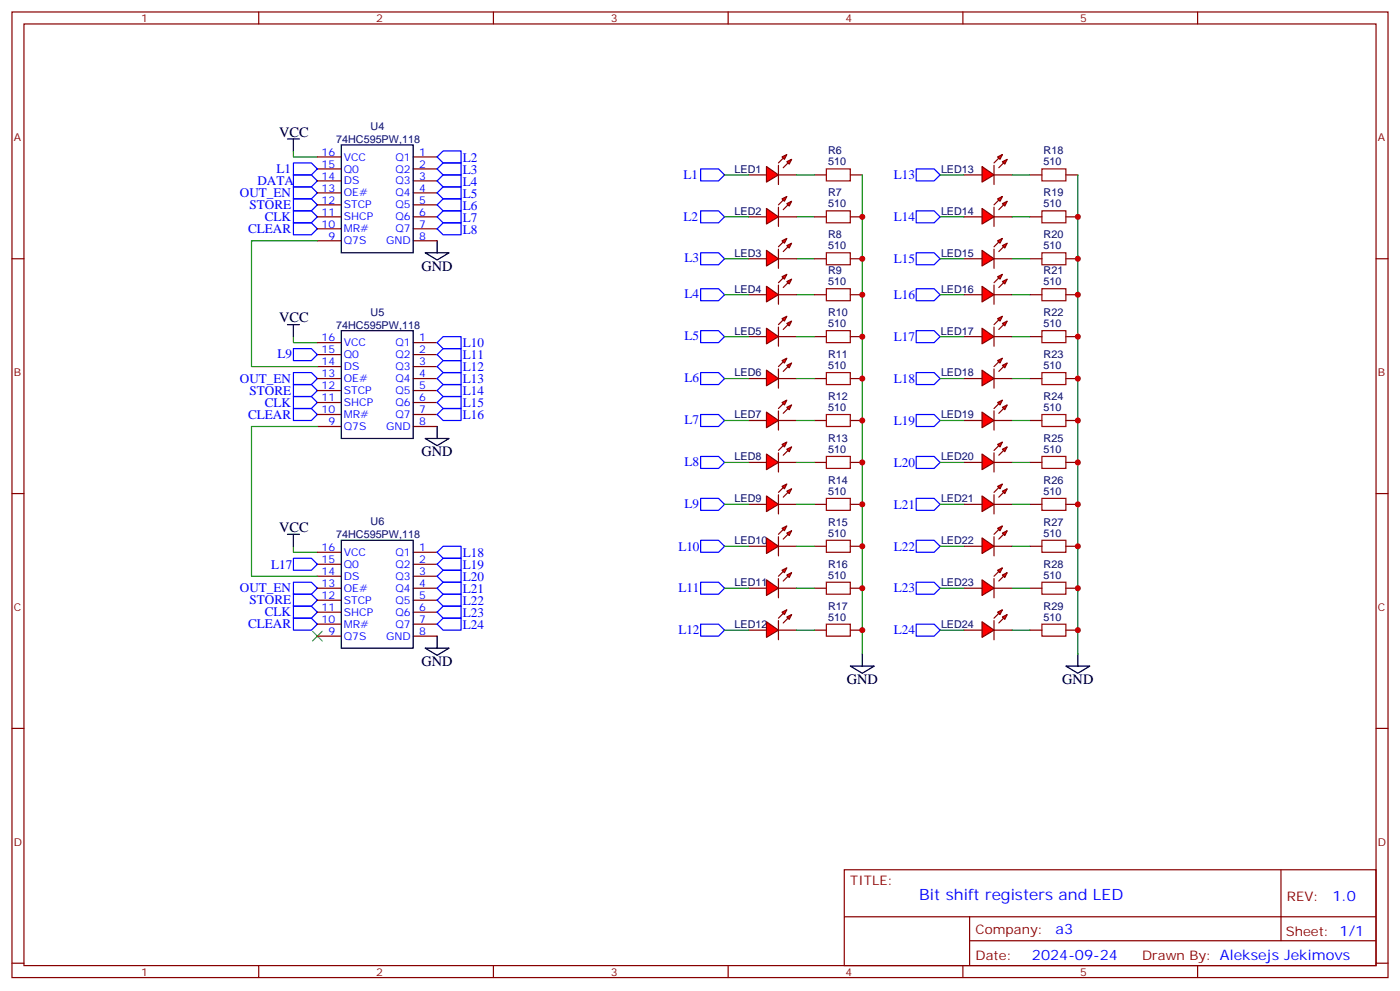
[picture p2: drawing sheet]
<svg xmlns="http://www.w3.org/2000/svg" width="412mm" height="292mm" viewBox="0 0 412 292" stroke-linecap="round" stroke-linejoin="round" font-family="sans-serif">
<g fill="none" stroke="#870000" stroke-width=".35">
<path d="M3.5 3.5h405.4v284.4h-405.4zM7.1 7.1h398.2v277.2h-398.2zM76.2 3.5v3.6M145.3 3.5v3.6M214.5 3.5v3.6M283.6 3.5v3.6M352.8 3.5v3.6M93.5 46.2h7M93.5 49.7h7M93.5 53.3h7M93.5 56.8h7M121.7 46.2h7.1"/>
<path d="M121.7 49.7h7.1M121.7 53.3h7.1M121.7 56.8h7.1M239.9 51.5h3.5M250.5 51.5h3.5M3.5 76.2h3.6M93.5 60.3h7M93.5 63.9h7M93.5 67.4h7M93.5 70.9h7M121.7 60.3h7.1M121.7 63.9h7.1"/>
<path d="M121.7 67.4h7.1M121.7 70.9h7.1M405.3 76.2h3.6M93.5 100.9h7M93.5 104.4h7M93.5 107.9h7M93.5 111.5h7M93.5 115h7M93.5 118.5h7M121.7 100.9h7.1M121.7 104.4h7.1M121.7 107.9h7.1"/>
<path d="M121.7 111.5h7.1M121.7 115h7.1M121.7 118.5h7.1M93.5 122.1h7M93.5 125.6h7M121.7 122.1h7.1M121.7 125.6h7.1M3.5 145.3h3.6M405.3 145.3h3.6M93.5 162.6h7M93.5 166.2h7M93.5 169.7h7"/>
<path d="M93.5 173.2h7M93.5 176.7h7M121.7 162.6h7.1M121.7 166.2h7.1M121.7 169.7h7.1M121.7 173.2h7.1M121.7 176.7h7.1M93.5 180.3h7M93.5 183.8h7M93.5 187.3h7M121.7 180.3h7.1M121.7 183.8h7.1"/>
<path d="M121.7 187.3h7.1M3.5 214.5h3.6M405.3 214.5h3.6M248.7 256.1h156.6v28.2h-156.6zM377.3 256.1v20.9M248.7 270h156.5M285.6 277h119.6M285.6 270v14.1M3.5 283.6h3.6M76.2 284.3v3.6M145.3 284.3v3.6M214.5 284.3v3.6"/>
<path d="M283.6 284.3v3.6M352.8 284.3v3.6M405.3 283.6h3.6"/>
</g>
<g fill="none" stroke="#000" stroke-width=".35">
<path d="M84.7 40.9h3.5M86.4 40.9v3.5M100.5 42.7h21.2v31.7h-21.2zM125.2 74.4h7.1l-3.5 2.2zM128.8 70.9v3.5M84.7 95.6h3.5M86.4 95.6v3.5M100.5 97.4h21.2v31.7h-21.2zM125.2 129.1h7.1l-3.5 2.1zM128.8 125.6v3.5M84.7 157.3h3.5M86.4 157.3v3.6"/>
<path d="M100.5 159.1h21.2v31.8h-21.2zM125.2 190.9h7.1l-3.5 2.1zM128.8 187.3v3.6"/>
</g>
<path d="M86.4 44.4v1.8h7.1M93.5 70.9h-19.4v37h19.4M86.4 99.1v1.8h7.1M93.5 125.6h-19.4v44.1h19.4M86.4 160.9v1.7h7.1" fill="none" stroke="#008700" stroke-width=".35"/>
<g fill="none" stroke="#00f" stroke-width=".35">
<path d="M86.4 51.5h5.3l1.8 1.8-1.8 1.7h-5.3zM86.4 55h5.3l1.8 1.8-1.8 1.8h-5.3zM86.4 58.6h5.3l1.8 1.7-1.8 1.8h-5.3zM86.4 48h5.3l1.8 1.7-1.8 1.8h-5.3zM128.8 46.2l1.7-1.8h5.3v3.6h-5.3zM128.8 49.7l1.7-1.7h5.3v3.5h-5.3zM128.8 53.3l1.7-1.8h5.3v3.5h-5.3zM130.5 55h5.3v3.6h-5.3l-1.7-1.8zM86.4 65.6h5.3l1.8 1.8-1.8 1.7h-5.3zM86.4 62.1h5.3l1.8 1.8-1.8 1.7h-5.3zM128.8 60.3l1.7-1.7h5.3v3.5h-5.3zM128.8 63.9l1.7-1.8h5.3v3.5h-5.3z"/>
<path d="M128.8 67.4l1.7-1.8h5.3v3.5h-5.3zM86.4 116.8h5.3l1.8 1.7-1.8 1.8h-5.3zM86.4 113.2h5.3l1.8 1.8-1.8 1.8h-5.3zM86.4 109.7h5.3l1.8 1.8-1.8 1.7h-5.3zM86.4 102.7h5.3l1.8 1.7-1.8 1.8h-5.3zM128.8 100.9l1.7-1.8h5.3v3.6h-5.3zM128.8 104.4l1.7-1.7h5.3v3.5h-5.3zM128.8 107.9l1.7-1.7h5.3v3.5h-5.3zM128.8 111.5l1.7-1.8h5.3v3.5h-5.3zM128.8 115l1.7-1.8h5.3v3.6h-5.3zM128.8 118.5l1.7-1.7h5.3v3.5h-5.3zM86.4 120.3h5.3l1.8 1.8-1.8 1.7h-5.3z"/>
<path d="M128.8 122.1l1.7-1.8h5.3v3.5h-5.3zM86.4 178.5h5.3l1.8 1.8-1.8 1.7h-5.3zM86.4 175h5.3l1.8 1.7-1.8 1.8h-5.3zM86.4 171.4h5.3l1.8 1.8-1.8 1.8h-5.3zM86.4 164.4h5.3l1.8 1.8-1.8 1.7h-5.3zM128.8 162.6l1.7-1.7h5.3v3.5h-5.3zM128.8 166.2l1.7-1.8h5.3v3.5h-5.3zM128.8 169.7l1.7-1.8h5.3v3.5h-5.3zM128.8 173.2l1.7-1.8h5.3v3.6h-5.3zM128.8 176.7l1.7-1.7h5.3v3.5h-5.3zM86.4 182h5.3l1.8 1.8-1.8 1.8h-5.3zM128.8 180.3l1.7-1.8h5.3v3.5h-5.3z"/>
<path d="M128.8 183.8l1.7-1.8h5.3v3.6h-5.3z"/>
</g>
<path d="M92.1 185.9l2.8 2.8M94.9 185.9l-2.8 2.8" fill="none" stroke="#3c3" stroke-width=".35"/>
<path d="M243.4 49.7h7.1v3.6h-7.1z" fill="none" stroke="#a10000" stroke-width=".35"/>
<g fill="#f00" stroke="#870000" stroke-width=".35">
<path d="M225.8 49l3.5 2.5-3.5 2.1z"/>
<path d="M229.3 48.7v5.6z"/>
</g>
<g fill="#870000" stroke="#870000" stroke-width=".35">
<path d="M229.3 48l1.4-1.4z"/>
<path d="M230.7 49.4l1.4-1.4z"/>
</g>
<g fill="#f00" stroke="#870000" stroke-width=".35">
<path d="M230.4 46.2l1.4-.7-.7 1.4z"/>
<path d="M231.8 47.6l1.4-.7-.7 1.4z"/>
</g>
<path d="M220.5 51.5h5.3M229.3 51.5h5.3" fill="none" stroke="#870000" stroke-width=".35"/>
<path d="M234.6 51.5h5.3M234.6 63.9h5.3" fill="none" stroke="#008700" stroke-width=".35"/>
<g fill="#f00" stroke="#870000" stroke-width=".35">
<path d="M225.8 61.4l3.5 2.5-3.5 2.1z"/>
<path d="M229.3 61v5.7z"/>
</g>
<g fill="#870000" stroke="#870000" stroke-width=".35">
<path d="M230.7 58.9l-1.4 1.4z"/>
<path d="M230.7 61.7l1.4-1.4z"/>
</g>
<g fill="#f00" stroke="#870000" stroke-width=".35">
<path d="M230.4 58.6l1.4-.7-.7 1.4z"/>
<path d="M231.8 60l1.4-.7-.7 1.4z"/>
</g>
<path d="M220.5 63.9h5.3M229.3 63.9h5.3M239.9 63.9h3.5M250.5 63.9h3.5" fill="none" stroke="#870000" stroke-width=".35"/>
<path d="M243.4 62.1h7.1v3.5h-7.1z" fill="none" stroke="#a10000" stroke-width=".35"/>
<path d="M234.6 76.2h5.3" fill="none" stroke="#008700" stroke-width=".35"/>
<g fill="#f00" stroke="#870000" stroke-width=".35">
<path d="M225.8 73.7l3.5 2.5-3.5 2.1z"/>
<path d="M229.3 73.4v5.6z"/>
</g>
<g fill="#870000" stroke="#870000" stroke-width=".35">
<path d="M229.3 72.7l1.4-1.4z"/>
<path d="M230.7 74.1l1.4-1.4z"/>
</g>
<g fill="#f00" stroke="#870000" stroke-width=".35">
<path d="M230.4 70.9l1.4-.7-.7 1.4z"/>
<path d="M231.8 72.3l1.4-.7-.7 1.4z"/>
</g>
<path d="M220.5 76.2h5.3M229.3 76.2h5.3M239.9 76.2h3.5M250.5 76.2h3.5" fill="none" stroke="#870000" stroke-width=".35"/>
<path d="M243.4 74.4h7.1v3.6h-7.1z" fill="none" stroke="#a10000" stroke-width=".35"/>
<path d="M234.6 86.8h5.3" fill="none" stroke="#008700" stroke-width=".35"/>
<g fill="#f00" stroke="#870000" stroke-width=".35">
<path d="M225.8 84.3l3.5 2.5-3.5 2.1z"/>
<path d="M229.3 84v5.6z"/>
</g>
<g fill="#870000" stroke="#870000" stroke-width=".35">
<path d="M229.3 83.3l1.4-1.5z"/>
<path d="M230.7 84.7l1.4-1.4z"/>
</g>
<g fill="#f00" stroke="#870000" stroke-width=".35">
<path d="M230.4 81.5l1.4-.7-.7 1.4z"/>
<path d="M231.8 82.9l1.4-.7-.7 1.4z"/>
</g>
<path d="M220.5 86.8h5.3M229.3 86.8h5.3M239.9 86.8h3.5M239.9 99.1h3.5M250.5 86.8h3.5M250.5 99.1h3.5" fill="none" stroke="#870000" stroke-width=".35"/>
<path d="M243.4 85h7.1v3.5h-7.1zM243.4 97.4h7.1v3.5h-7.1z" fill="none" stroke="#a10000" stroke-width=".35"/>
<g fill="#f00" stroke="#870000" stroke-width=".35">
<path d="M225.8 96.7l3.5 2.4-3.5 2.1z"/>
<path d="M229.3 96.3v5.7z"/>
</g>
<g fill="#870000" stroke="#870000" stroke-width=".35">
<path d="M229.3 95.6l1.4-1.4z"/>
<path d="M230.7 97l1.4-1.4z"/>
</g>
<g fill="#f00" stroke="#870000" stroke-width=".35">
<path d="M230.4 93.8l1.4-.7-.7 1.4z"/>
<path d="M231.8 95.2l1.4-.7-.7 1.5z"/>
</g>
<path d="M220.5 99.1h5.3M229.3 99.1h5.3M239.9 111.5h3.5M250.5 111.5h3.5" fill="none" stroke="#870000" stroke-width=".35"/>
<path d="M234.6 99.1h5.3" fill="none" stroke="#008700" stroke-width=".35"/>
<path d="M243.4 109.7h7.1v3.5h-7.1z" fill="none" stroke="#a10000" stroke-width=".35"/>
<g fill="#f00" stroke="#870000" stroke-width=".35">
<path d="M225.8 109l3.5 2.5-3.5 2.1z"/>
<path d="M229.3 108.7v5.6z"/>
</g>
<g fill="#870000" stroke="#870000" stroke-width=".35">
<path d="M230.7 106.5l-1.4 1.4z"/>
<path d="M230.7 109.4l1.4-1.5z"/>
</g>
<g fill="#f00" stroke="#870000" stroke-width=".35">
<path d="M230.4 106.2l1.4-.7-.7 1.4z"/>
<path d="M231.8 107.6l1.4-.7-.7 1.4z"/>
</g>
<path d="M220.5 111.5h5.3M229.3 111.5h5.3M239.9 123.8h3.5M250.5 123.8h3.5" fill="none" stroke="#870000" stroke-width=".35"/>
<path d="M234.6 111.5h5.3" fill="none" stroke="#008700" stroke-width=".35"/>
<path d="M243.4 122.1h7.1v3.5h-7.1z" fill="none" stroke="#a10000" stroke-width=".35"/>
<g fill="#f00" stroke="#870000" stroke-width=".35">
<path d="M225.8 121.4l3.5 2.4-3.5 2.1z"/>
<path d="M229.3 121v5.6z"/>
</g>
<g fill="#870000" stroke="#870000" stroke-width=".35">
<path d="M229.3 120.3l1.4-1.4z"/>
<path d="M230.7 121.7l1.4-1.4z"/>
</g>
<g fill="#f00" stroke="#870000" stroke-width=".35">
<path d="M230.4 118.5l1.4-.7-.7 1.4z"/>
<path d="M231.8 119.9l1.4-.7-.7 1.4z"/>
</g>
<path d="M220.5 123.8h5.3M229.3 123.8h5.3M239.9 136.2h3.5M250.5 136.2h3.5" fill="none" stroke="#870000" stroke-width=".35"/>
<path d="M234.6 123.8h5.3" fill="none" stroke="#008700" stroke-width=".35"/>
<path d="M243.4 134.4h7.1v3.5h-7.1z" fill="none" stroke="#a10000" stroke-width=".35"/>
<g fill="#f00" stroke="#870000" stroke-width=".35">
<path d="M225.8 133.7l3.5 2.5-3.5 2.1z"/>
<path d="M229.3 133.3v5.7z"/>
</g>
<g fill="#870000" stroke="#870000" stroke-width=".35">
<path d="M229.3 132.6l1.4-1.4z"/>
<path d="M230.7 134.1l1.4-1.5z"/>
</g>
<g fill="#f00" stroke="#870000" stroke-width=".35">
<path d="M230.4 130.9l1.4-.7-.7 1.4z"/>
<path d="M231.8 132.3l1.4-.7-.7 1.4z"/>
</g>
<path d="M220.5 136.2h5.3M229.3 136.2h5.3M239.9 148.5h3.5M250.5 148.5h3.5" fill="none" stroke="#870000" stroke-width=".35"/>
<path d="M234.6 136.2h5.3" fill="none" stroke="#008700" stroke-width=".35"/>
<path d="M243.4 146.8h7.1v3.5h-7.1z" fill="none" stroke="#a10000" stroke-width=".35"/>
<g fill="#f00" stroke="#870000" stroke-width=".35">
<path d="M225.8 146l3.5 2.5-3.5 2.1z"/>
<path d="M229.3 145.7v5.6z"/>
</g>
<g fill="#870000" stroke="#870000" stroke-width=".35">
<path d="M230.7 143.6l-1.4 1.4z"/>
<path d="M230.7 146.4l1.4-1.4z"/>
</g>
<g fill="#f00" stroke="#870000" stroke-width=".35">
<path d="M230.4 143.2l1.4-.7-.7 1.4z"/>
<path d="M231.8 144.6l1.4-.7-.7 1.4z"/>
</g>
<path d="M220.5 148.5h5.3M229.3 148.5h5.3M239.9 160.9h3.5M250.5 160.9h3.5" fill="none" stroke="#870000" stroke-width=".35"/>
<path d="M234.6 148.5h5.3" fill="none" stroke="#008700" stroke-width=".35"/>
<path d="M243.4 159.1h7.1v3.5h-7.1z" fill="none" stroke="#a10000" stroke-width=".35"/>
<g fill="#f00" stroke="#870000" stroke-width=".35">
<path d="M225.8 158.4l3.5 2.5-3.5 2.1z"/>
<path d="M229.3 158v5.7z"/>
</g>
<g fill="#870000" stroke="#870000" stroke-width=".35">
<path d="M229.3 157.3l1.4-1.4z"/>
<path d="M230.7 158.7l1.4-1.4z"/>
</g>
<g fill="#f00" stroke="#870000" stroke-width=".35">
<path d="M230.4 155.6l1.4-.7-.7 1.4z"/>
<path d="M231.8 157l1.4-.7-.7 1.4z"/>
</g>
<path d="M220.5 160.9h5.3M229.3 160.9h5.3M239.9 173.2h3.5M250.5 173.2h3.5" fill="none" stroke="#870000" stroke-width=".35"/>
<path d="M234.6 160.9h5.3" fill="none" stroke="#008700" stroke-width=".35"/>
<path d="M243.4 171.4h7.1v3.6h-7.1z" fill="none" stroke="#a10000" stroke-width=".35"/>
<g fill="#f00" stroke="#870000" stroke-width=".35">
<path d="M225.8 170.7l3.5 2.5-3.5 2.1z"/>
<path d="M229.3 170.4v5.6z"/>
</g>
<g fill="#870000" stroke="#870000" stroke-width=".35">
<path d="M229.3 169.7l1.4-1.4z"/>
<path d="M230.7 171.1l1.4-1.4z"/>
</g>
<g fill="#f00" stroke="#870000" stroke-width=".35">
<path d="M230.4 167.9l1.4-.7-.7 1.4z"/>
<path d="M231.8 169.3l1.4-.7-.7 1.4z"/>
</g>
<path d="M220.5 173.2h5.3M229.3 173.2h5.3M239.9 185.6h3.5M250.5 185.6h3.5" fill="none" stroke="#870000" stroke-width=".35"/>
<path d="M234.6 173.2h5.3" fill="none" stroke="#008700" stroke-width=".35"/>
<path d="M243.4 183.8h7.1v3.5h-7.1z" fill="none" stroke="#a10000" stroke-width=".35"/>
<g fill="#f00" stroke="#870000" stroke-width=".35">
<path d="M225.8 183.1l3.5 2.5-3.5 2.1z"/>
<path d="M229.3 182.7v5.7z"/>
</g>
<g fill="#870000" stroke="#870000" stroke-width=".35">
<path d="M229.3 182l1.4-1.4z"/>
<path d="M230.7 183.4l1.4-1.4z"/>
</g>
<g fill="#f00" stroke="#870000" stroke-width=".35">
<path d="M230.4 180.3l1.4-.7-.7 1.4z"/>
<path d="M231.8 181.7l1.4-.7-.7 1.4z"/>
</g>
<path d="M220.5 185.6h5.3M229.3 185.6h5.3" fill="none" stroke="#870000" stroke-width=".35"/>
<path d="M234.6 185.6h5.3" fill="none" stroke="#008700" stroke-width=".35"/>
<g fill="#f00" stroke="#870000" stroke-width=".35">
<path d="M289.3 49l3.5 2.5-3.5 2.1z"/>
<path d="M292.8 48.7v5.6z"/>
</g>
<g fill="#870000" stroke="#870000" stroke-width=".35">
<path d="M292.8 48l1.4-1.4z"/>
<path d="M294.2 49.4l1.4-1.4z"/>
</g>
<g fill="#f00" stroke="#870000" stroke-width=".35">
<path d="M293.9 46.2l1.4-.7-.7 1.4z"/>
<path d="M295.3 47.6l1.4-.7-.7 1.4z"/>
</g>
<path d="M284 51.5h5.3M292.8 51.5h5.3M303.4 51.5h3.5M314 51.5h3.5" fill="none" stroke="#870000" stroke-width=".35"/>
<path d="M306.9 49.7h7.1v3.6h-7.1z" fill="none" stroke="#a10000" stroke-width=".35"/>
<g fill="#f00" stroke="#870000" stroke-width=".35">
<path d="M289.3 61.4l3.5 2.5-3.5 2.1z"/>
<path d="M292.8 61v5.7z"/>
</g>
<g fill="#870000" stroke="#870000" stroke-width=".35">
<path d="M294.2 58.9l-1.4 1.4z"/>
<path d="M294.2 61.7l1.4-1.4z"/>
</g>
<g fill="#f00" stroke="#870000" stroke-width=".35">
<path d="M293.9 58.6l1.4-.7-.7 1.4z"/>
<path d="M295.3 60l1.4-.7-.7 1.4z"/>
</g>
<path d="M284 63.9h5.3M292.8 63.9h5.3M303.4 63.9h3.5M314 63.9h3.5" fill="none" stroke="#870000" stroke-width=".35"/>
<path d="M306.9 62.1h7.1v3.5h-7.1z" fill="none" stroke="#a10000" stroke-width=".35"/>
<g fill="#f00" stroke="#870000" stroke-width=".35">
<path d="M289.3 73.7l3.5 2.5-3.5 2.1z"/>
<path d="M292.8 73.4v5.6z"/>
</g>
<g fill="#870000" stroke="#870000" stroke-width=".35">
<path d="M292.8 72.7l1.4-1.4z"/>
<path d="M294.2 74.1l1.4-1.4z"/>
</g>
<g fill="#f00" stroke="#870000" stroke-width=".35">
<path d="M293.9 70.9l1.4-.7-.7 1.4z"/>
<path d="M295.3 72.3l1.4-.7-.7 1.4z"/>
</g>
<path d="M284 76.2h5.3M292.8 76.2h5.3M303.4 76.2h3.5M314 76.2h3.5" fill="none" stroke="#870000" stroke-width=".35"/>
<path d="M306.9 74.4h7.1v3.6h-7.1z" fill="none" stroke="#a10000" stroke-width=".35"/>
<g fill="#f00" stroke="#870000" stroke-width=".35">
<path d="M289.3 84.3l3.5 2.5-3.5 2.1z"/>
<path d="M292.8 84v5.6z"/>
</g>
<g fill="#870000" stroke="#870000" stroke-width=".35">
<path d="M292.8 83.3l1.4-1.5z"/>
<path d="M295.6 83.3l-1.4 1.4z"/>
</g>
<g fill="#f00" stroke="#870000" stroke-width=".35">
<path d="M293.9 81.5l1.4-.7-.7 1.4z"/>
<path d="M295.3 82.9l1.4-.7-.7 1.4z"/>
</g>
<path d="M284 86.8h5.3M292.8 86.8h5.3M303.4 86.8h3.5M314 86.8h3.5" fill="none" stroke="#870000" stroke-width=".35"/>
<path d="M306.9 85h7.1v3.5h-7.1z" fill="none" stroke="#a10000" stroke-width=".35"/>
<g fill="#f00" stroke="#870000" stroke-width=".35">
<path d="M289.3 96.7l3.5 2.4-3.5 2.1z"/>
<path d="M292.8 96.3v5.7z"/>
</g>
<g fill="#870000" stroke="#870000" stroke-width=".35">
<path d="M292.8 95.6l1.4-1.4z"/>
<path d="M294.2 97l1.4-1.4z"/>
</g>
<g fill="#f00" stroke="#870000" stroke-width=".35">
<path d="M293.9 93.8l1.4-.7-.7 1.4z"/>
<path d="M295.3 95.2l1.4-.7-.7 1.5z"/>
</g>
<path d="M284 99.1h5.3M292.8 99.1h5.3M303.4 99.1h3.5M314 99.1h3.5" fill="none" stroke="#870000" stroke-width=".35"/>
<path d="M306.9 97.4h7.1v3.5h-7.1z" fill="none" stroke="#a10000" stroke-width=".35"/>
<g fill="#f00" stroke="#870000" stroke-width=".35">
<path d="M289.3 109l3.5 2.5-3.5 2.1z"/>
<path d="M292.8 108.7v5.6z"/>
</g>
<g fill="#870000" stroke="#870000" stroke-width=".35">
<path d="M294.2 106.5l-1.4 1.4z"/>
<path d="M294.2 109.4l1.4-1.5z"/>
</g>
<g fill="#f00" stroke="#870000" stroke-width=".35">
<path d="M293.9 106.2l1.4-.7-.7 1.4z"/>
<path d="M295.3 107.6l1.4-.7-.7 1.4z"/>
</g>
<path d="M284 111.5h5.3M292.8 111.5h5.3M303.4 111.5h3.5M314 111.5h3.5" fill="none" stroke="#870000" stroke-width=".35"/>
<path d="M306.9 109.7h7.1v3.5h-7.1z" fill="none" stroke="#a10000" stroke-width=".35"/>
<g fill="#f00" stroke="#870000" stroke-width=".35">
<path d="M289.3 121.4l3.5 2.4-3.5 2.1z"/>
<path d="M292.8 121v5.6z"/>
</g>
<g fill="#870000" stroke="#870000" stroke-width=".35">
<path d="M292.8 120.3l1.4-1.4z"/>
<path d="M294.2 121.7l1.4-1.4z"/>
</g>
<g fill="#f00" stroke="#870000" stroke-width=".35">
<path d="M293.9 118.5l1.4-.7-.7 1.4z"/>
<path d="M295.3 119.9l1.4-.7-.7 1.4z"/>
</g>
<path d="M284 123.8h5.3M292.8 123.8h5.3M303.4 123.8h3.5M314 123.8h3.5" fill="none" stroke="#870000" stroke-width=".35"/>
<path d="M306.9 122.1h7.1v3.5h-7.1z" fill="none" stroke="#a10000" stroke-width=".35"/>
<g fill="#f00" stroke="#870000" stroke-width=".35">
<path d="M289.3 133.7l3.5 2.5-3.5 2.1z"/>
<path d="M292.8 133.3v5.7z"/>
</g>
<g fill="#870000" stroke="#870000" stroke-width=".35">
<path d="M292.8 132.6l1.4-1.4z"/>
<path d="M295.6 132.6l-1.4 1.5z"/>
</g>
<g fill="#f00" stroke="#870000" stroke-width=".35">
<path d="M293.9 130.9l1.4-.7-.7 1.4z"/>
<path d="M295.3 132.3l1.4-.7-.7 1.4z"/>
</g>
<path d="M284 136.2h5.3M292.8 136.2h5.3M303.4 136.2h3.5M314 136.2h3.5" fill="none" stroke="#870000" stroke-width=".35"/>
<path d="M306.9 134.4h7.1v3.5h-7.1z" fill="none" stroke="#a10000" stroke-width=".35"/>
<g fill="#f00" stroke="#870000" stroke-width=".35">
<path d="M289.3 146l3.5 2.5-3.5 2.1z"/>
<path d="M292.8 145.7v5.6z"/>
</g>
<g fill="#870000" stroke="#870000" stroke-width=".35">
<path d="M294.2 143.6l-1.4 1.4z"/>
<path d="M294.2 146.4l1.4-1.4z"/>
</g>
<g fill="#f00" stroke="#870000" stroke-width=".35">
<path d="M293.9 143.2l1.4-.7-.7 1.4z"/>
<path d="M295.3 144.6l1.4-.7-.7 1.4z"/>
</g>
<path d="M284 148.5h5.3M292.8 148.5h5.3M303.4 148.5h3.5M314 148.5h3.5" fill="none" stroke="#870000" stroke-width=".35"/>
<path d="M306.9 146.8h7.1v3.5h-7.1z" fill="none" stroke="#a10000" stroke-width=".35"/>
<g fill="#f00" stroke="#870000" stroke-width=".35">
<path d="M289.3 158.4l3.5 2.5-3.5 2.1z"/>
<path d="M292.8 158v5.7z"/>
</g>
<g fill="#870000" stroke="#870000" stroke-width=".35">
<path d="M292.8 157.3l1.4-1.4z"/>
<path d="M294.2 158.7l1.4-1.4z"/>
</g>
<g fill="#f00" stroke="#870000" stroke-width=".35">
<path d="M293.9 155.6l1.4-.7-.7 1.4z"/>
<path d="M295.3 157l1.4-.7-.7 1.4z"/>
</g>
<path d="M284 160.9h5.3M292.8 160.9h5.3M303.4 160.9h3.5M314 160.9h3.5" fill="none" stroke="#870000" stroke-width=".35"/>
<path d="M306.9 159.1h7.1v3.5h-7.1z" fill="none" stroke="#a10000" stroke-width=".35"/>
<g fill="#f00" stroke="#870000" stroke-width=".35">
<path d="M289.3 170.7l3.5 2.5-3.5 2.1z"/>
<path d="M292.8 170.4v5.6z"/>
</g>
<g fill="#870000" stroke="#870000" stroke-width=".35">
<path d="M292.8 169.7l1.4-1.4z"/>
<path d="M295.6 169.7l-1.4 1.4z"/>
</g>
<g fill="#f00" stroke="#870000" stroke-width=".35">
<path d="M293.9 167.9l1.4-.7-.7 1.4z"/>
<path d="M295.3 169.3l1.4-.7-.7 1.4z"/>
</g>
<path d="M284 173.2h5.3M292.8 173.2h5.3M303.4 173.2h3.5M314 173.2h3.5" fill="none" stroke="#870000" stroke-width=".35"/>
<path d="M306.9 171.4h7.1v3.6h-7.1z" fill="none" stroke="#a10000" stroke-width=".35"/>
<g fill="#f00" stroke="#870000" stroke-width=".35">
<path d="M289.3 183.1l3.5 2.5-3.5 2.1z"/>
<path d="M292.8 182.7v5.7z"/>
</g>
<g fill="#870000" stroke="#870000" stroke-width=".35">
<path d="M292.8 182l1.4-1.4z"/>
<path d="M294.2 183.4l1.4-1.4z"/>
</g>
<g fill="#f00" stroke="#870000" stroke-width=".35">
<path d="M293.9 180.3l1.4-.7-.7 1.4z"/>
<path d="M295.3 181.7l1.4-.7-.7 1.4z"/>
</g>
<path d="M284 185.6h5.3M292.8 185.6h5.3M303.4 185.6h3.5M314 185.6h3.5" fill="none" stroke="#870000" stroke-width=".35"/>
<path d="M306.9 183.8h7.1v3.5h-7.1z" fill="none" stroke="#a10000" stroke-width=".35"/>
<g fill="none" stroke="#008700" stroke-width=".35">
<path d="M213.4 51.5h7.1M254 51.5v141.1M276.9 51.5h7.1M298.1 51.5h5.3M317.5 51.5v141.1M213.4 63.9h7.1M213.4 76.2h7.1M276.9 63.9h7.1M276.9 76.2h7.1M298.1 63.9h5.3M298.1 76.2h5.3M213.4 86.8h7.1"/>
<path d="M213.4 99.1h7.1M276.9 86.8h7.1M276.9 99.1h7.1M298.1 86.8h5.3M298.1 99.1h5.3M213.4 111.5h7.1M276.9 111.5h7.1M298.1 111.5h5.3M213.4 136.2h7.1M213.4 123.8h7.1M276.9 136.2h7.1M276.9 123.8h7.1"/>
<path d="M298.1 136.2h5.3M298.1 123.8h5.3M213.4 148.5h7.1M276.9 148.5h7.1M298.1 148.5h5.3M213.4 173.2h7.1M213.4 160.9h7.1M276.9 173.2h7.1M276.9 160.9h7.1M298.1 173.2h5.3M298.1 160.9h5.3M213.4 185.6h7.1"/>
<path d="M276.9 185.6h7.1M298.1 185.6h5.3"/>
</g>
<path d="M250.5 196.1h7l-3.5 2.2zM254 192.6v3.5M314 196.1h7l-3.5 2.2zM317.5 192.6v3.5" fill="none" stroke="#000" stroke-width=".35"/>
<g fill="none" stroke="#00f" stroke-width=".35">
<path d="M206.4 49.7h5.3l1.7 1.8-1.7 1.8h-5.3zM269.9 49.7h5.3l1.7 1.8-1.7 1.8h-5.3zM206.4 62.1h5.3l1.7 1.8-1.7 1.7h-5.3zM206.4 74.4h5.3l1.7 1.8-1.7 1.8h-5.3zM269.9 62.1h5.3l1.7 1.8-1.7 1.7h-5.3zM269.9 74.4h5.3l1.7 1.8-1.7 1.8h-5.3zM206.4 85h5.3l1.7 1.8-1.7 1.7h-5.3zM206.4 97.4h5.3l1.7 1.7-1.7 1.8h-5.3zM269.9 85h5.3l1.7 1.8-1.7 1.7h-5.3zM269.9 97.4h5.3l1.7 1.7-1.7 1.8h-5.3zM206.4 109.7h5.3l1.7 1.8-1.7 1.7h-5.3zM269.9 109.7h5.3l1.7 1.8-1.7 1.7h-5.3z"/>
<path d="M206.4 122.1h5.3l1.7 1.7-1.7 1.8h-5.3zM206.4 134.4h5.3l1.7 1.8-1.7 1.7h-5.3zM269.9 122.1h5.3l1.7 1.7-1.7 1.8h-5.3zM269.9 134.4h5.3l1.7 1.8-1.7 1.7h-5.3zM206.4 146.8h5.3l1.7 1.7-1.7 1.8h-5.3zM206.4 159.1h5.3l1.7 1.8-1.7 1.7h-5.3zM269.9 146.8h5.3l1.7 1.7-1.7 1.8h-5.3zM269.9 159.1h5.3l1.7 1.8-1.7 1.7h-5.3zM206.4 171.4h5.3l1.7 1.8-1.7 1.8h-5.3zM269.9 171.4h5.3l1.7 1.8-1.7 1.8h-5.3zM206.4 183.8h5.3l1.7 1.8-1.7 1.7h-5.3zM269.9 183.8h5.3l1.7 1.8-1.7 1.7h-5.3z"/>
</g>
<g fill="#c00">
<circle cx="254" cy="63.9" r=".88"/>
<circle cx="254" cy="76.2" r=".88"/>
<circle cx="254" cy="86.8" r=".88"/>
<circle cx="254" cy="99.1" r=".88"/>
<circle cx="254" cy="111.5" r=".88"/>
<circle cx="254" cy="123.8" r=".88"/>
<circle cx="254" cy="136.2" r=".88"/>
<circle cx="254" cy="148.5" r=".88"/>
<circle cx="254" cy="160.9" r=".88"/>
<circle cx="254" cy="173.2" r=".88"/>
<circle cx="254" cy="185.6" r=".88"/>
<circle cx="317.5" cy="63.9" r=".88"/>
<circle cx="317.5" cy="76.2" r=".88"/>
<circle cx="317.5" cy="86.8" r=".88"/>
<circle cx="317.5" cy="99.1" r=".88"/>
<circle cx="317.5" cy="111.5" r=".88"/>
<circle cx="317.5" cy="123.8" r=".88"/>
<circle cx="317.5" cy="136.2" r=".88"/>
<circle cx="317.5" cy="148.5" r=".88"/>
<circle cx="317.5" cy="160.9" r=".88"/>
<circle cx="317.5" cy="173.2" r=".88"/>
<circle cx="317.5" cy="185.6" r=".88"/>
</g>
<text font-size="4.6" fill="#00f" x="270.8" y="265.1">Bit shift registers and LED</text>
<g font-size="4.2">
<text x="82.2" y="40.2">VCC</text>
<text x="124.2" y="79.7">GND</text>
<text x="82.2" y="94.9">VCC</text>
<text x="124.2" y="134.4">GND</text>
<text x="82.2" y="156.6">VCC</text>
<text x="124.2" y="196.1">GND</text>
<text x="249.4" y="201.4">GND</text>
<text x="312.9" y="201.4">GND</text>
</g>
<g font-size="4.2" fill="#00f">
<text x="392.5" y="265.4">1.0</text>
<text x="310.9" y="274.9">a3</text>
<text x="304" y="282.7">2024-09-24</text>
</g>
<g font-size="3.9" fill="#00f">
<text x="136.4" y="47.7">L2</text>
<text x="81.4" y="51">L1</text>
<text x="136.4" y="51.2">L3</text>
<text x="201.4" y="52.8">L1</text>
<text x="263.3" y="52.8">L13</text>
<text x="70.7" y="58">OUT_EN</text>
<text x="75.8" y="54.5">DATA</text>
<text x="136.4" y="54.7">L4</text>
<text x="136.4" y="58.2">L5</text>
<text x="73.5" y="61.6">STORE</text>
<text x="78" y="65.1">CLK</text>
<text x="136.4" y="61.8">L6</text>
<text x="136.4" y="65.3">L7</text>
<text x="201.4" y="65.1">L2</text>
<text x="263.3" y="65.1">L14</text>
<text x="73.1" y="68.6">CLEAR</text>
<text x="136.4" y="68.8">L8</text>
<text x="201.6" y="77.3">L3</text>
<text x="263.3" y="77.5">L15</text>
<text x="201.6" y="87.8">L4</text>
<text x="263.3" y="88">L16</text>
<text x="201.6" y="100.2">L5</text>
<text x="263.3" y="100.4">L17</text>
<text x="81.7" y="105.5">L9</text>
<text x="136.3" y="102.2">L10</text>
<text x="136.3" y="105.7">L11</text>
<text x="70.7" y="112.7">OUT_EN</text>
<text x="136.3" y="109.2">L12</text>
<text x="136.3" y="112.7">L13</text>
<text x="201.6" y="112.5">L6</text>
<text x="263.3" y="112.7">L18</text>
<text x="73.5" y="116.3">STORE</text>
<text x="78" y="119.8">CLK</text>
<text x="136.3" y="116.3">L14</text>
<text x="136.3" y="119.8">L15</text>
<text x="73.1" y="123.3">CLEAR</text>
<text x="136.3" y="123.3">L16</text>
<text x="201.6" y="124.9">L7</text>
<text x="263.3" y="125.1">L19</text>
<text x="201.6" y="137.2">L8</text>
<text x="263.3" y="137.4">L20</text>
<text x="201.6" y="149.6">L9</text>
<text x="263.3" y="149.8">L21</text>
<text x="79.9" y="167.5">L17</text>
<text x="136.3" y="163.9">L18</text>
<text x="136.3" y="167.5">L19</text>
<text x="199.8" y="162.1">L10</text>
<text x="263.3" y="162.1">L22</text>
<text x="136.3" y="171">L20</text>
<text x="70.7" y="174.5">OUT_EN</text>
<text x="73.5" y="178">STORE</text>
<text x="136.3" y="174.5">L21</text>
<text x="136.3" y="178">L22</text>
<text x="199.8" y="174.5">L11</text>
<text x="263.3" y="174.5">L23</text>
<text x="73.1" y="185">CLEAR</text>
<text x="78" y="181.5">CLK</text>
<text x="136.3" y="181.6">L23</text>
<text x="136.3" y="185.1">L24</text>
<text x="199.8" y="186.8">L12</text>
<text x="263.3" y="186.8">L24</text>
</g>
<g font-size="3.9" fill="#800">
<text x="250.5" y="260.7">TITLE:</text>
<text x="379.1" y="265.4">REV:</text>
<text x="287.4" y="274.9">Company:</text>
<text x="378.7" y="275.5">Sheet: 1/1</text>
<text x="287.4" y="282.6">Date:</text>
<text x="336.4" y="282.7">Drawn By: Aleksejs Jekimovs</text>
</g>
<g font-size="3.2" fill="#800">
<text x="41.6" y="6.5">1</text>
<text x="110.8" y="6.5">2</text>
<text x="179.9" y="6.5">3</text>
<text x="249.1" y="6.5">4</text>
<text x="318.2" y="6.5">5</text>
<text x="4.1" y="41.6">A</text>
<text x="405.9" y="41.6">A</text>
<text x="4.1" y="110.8">B</text>
<text x="405.9" y="110.8">B</text>
<text x="4.1" y="179.9">C</text>
<text x="405.9" y="179.9">C</text>
<text x="4.1" y="249.1">D</text>
<text x="405.9" y="249.1">D</text>
<text x="41.6" y="287.3">1</text>
<text x="110.8" y="287.3">2</text>
<text x="179.9" y="287.3">3</text>
<text x="249.1" y="287.3">4</text>
<text x="318.2" y="287.3">5</text>
</g>
<g font-size="3.2" fill="#000080">
<text x="109.2" y="38.3">U4</text>
<text x="99" y="42.1">74HC595PW,118</text>
<text x="243.9" y="45.5">R6</text>
<text x="307.4" y="45.5">R18</text>
<text x="216.4" y="50.9">LED1</text>
<text x="243.9" y="48.7">510</text>
<text x="277.2" y="50.9">LED13</text>
<text x="307.4" y="48.7">510</text>
<text x="243.9" y="57.8">R7</text>
<text x="307.4" y="57.8">R19</text>
<text x="216.4" y="63.2">LED2</text>
<text x="243.9" y="61">510</text>
<text x="277.2" y="63.2">LED14</text>
<text x="307.4" y="61">510</text>
<text x="243.9" y="70.2">R8</text>
<text x="307.4" y="70.2">R20</text>
<text x="216.4" y="75.6">LED3</text>
<text x="243.9" y="73.4">510</text>
<text x="277.2" y="75.6">LED15</text>
<text x="307.4" y="73.4">510</text>
<text x="243.9" y="84">510</text>
<text x="243.9" y="80.7">R9</text>
<text x="307.4" y="84">510</text>
<text x="307.4" y="80.7">R21</text>
<text x="216.4" y="86.2">LED4</text>
<text x="277.2" y="86.1">LED16</text>
<text x="109.2" y="93">U5</text>
<text x="243.9" y="93.1">R10</text>
<text x="307.4" y="93.1">R22</text>
<text x="99" y="96.7">74HC595PW,118</text>
<text x="216.4" y="98.5">LED5</text>
<text x="243.9" y="96.3">510</text>
<text x="277.2" y="98.5">LED17</text>
<text x="307.4" y="96.3">510</text>
<text x="243.9" y="105.4">R11</text>
<text x="307.4" y="105.4">R23</text>
<text x="216.4" y="110.9">LED6</text>
<text x="243.9" y="108.7">510</text>
<text x="277.2" y="110.8">LED18</text>
<text x="307.4" y="108.7">510</text>
<text x="243.9" y="117.8">R12</text>
<text x="307.4" y="117.8">R24</text>
<text x="216.4" y="123.2">LED7</text>
<text x="243.9" y="121">510</text>
<text x="277.2" y="123.2">LED19</text>
<text x="307.4" y="121">510</text>
<text x="243.9" y="130.1">R13</text>
<text x="307.4" y="130.1">R25</text>
<text x="216.4" y="135.6">LED8</text>
<text x="243.9" y="133.3">510</text>
<text x="277.2" y="135.6">LED20</text>
<text x="307.4" y="133.3">510</text>
<text x="243.9" y="142.5">R14</text>
<text x="307.4" y="142.5">R26</text>
<text x="216.4" y="147.9">LED9</text>
<text x="243.9" y="145.7">510</text>
<text x="277.2" y="147.9">LED21</text>
<text x="307.4" y="145.7">510</text>
<text x="109.2" y="154.7">U6</text>
<text x="243.9" y="154.8">R15</text>
<text x="307.4" y="154.8">R27</text>
<text x="99" y="158.5">74HC595PW,118</text>
<text x="216.4" y="160.2">LED10</text>
<text x="243.9" y="158">510</text>
<text x="277.2" y="160.2">LED22</text>
<text x="307.4" y="158">510</text>
<text x="243.9" y="167.2">R16</text>
<text x="307.4" y="167.2">R28</text>
<text x="216.4" y="172.6">LED11</text>
<text x="243.9" y="170.4">510</text>
<text x="277.2" y="172.6">LED23</text>
<text x="307.4" y="170.4">510</text>
<text x="243.9" y="179.5">R17</text>
<text x="307.4" y="179.5">R29</text>
<text x="216.4" y="184.9">LED12</text>
<text x="243.9" y="182.7">510</text>
<text x="277.2" y="184.9">LED24</text>
<text x="307.4" y="182.7">510</text>
</g>
<g font-size="3.2" fill="#00f">
<text x="94.7" y="45.9">16</text>
<text x="101.2" y="47.3">VCC</text>
<text x="116.5" y="47.3">Q1</text>
<text x="123.5" y="45.9">1</text>
<text x="94.7" y="52.9">14</text>
<text x="94.7" y="49.4">15</text>
<text x="101.2" y="50.8">Q0</text>
<text x="116.5" y="50.8">Q2</text>
<text x="123.5" y="49.4">2</text>
<text x="123.5" y="52.9">3</text>
<text x="94.7" y="60">12</text>
<text x="94.7" y="56.4">13</text>
<text x="101.2" y="57.9">OE#</text>
<text x="101.2" y="54.3">DS</text>
<text x="116.5" y="54.3">Q3</text>
<text x="116.5" y="57.9">Q4</text>
<text x="123.5" y="56.4">4</text>
<text x="123.5" y="60">5</text>
<text x="94.7" y="63.5">11</text>
<text x="101.2" y="64.9">SHCP</text>
<text x="101.2" y="61.4">STCP</text>
<text x="116.5" y="61.4">Q5</text>
<text x="116.5" y="64.9">Q6</text>
<text x="123.5" y="63.5">6</text>
<text x="94.7" y="67">10</text>
<text x="96.8" y="70.6">9</text>
<text x="101.2" y="72">Q7S</text>
<text x="101.2" y="68.4">MR#</text>
<text x="113.7" y="72">GND</text>
<text x="116.5" y="68.4">Q7</text>
<text x="123.5" y="67">7</text>
<text x="123.5" y="70.6">8</text>
<text x="94.7" y="100.5">16</text>
<text x="101.2" y="102">VCC</text>
<text x="116.5" y="102">Q1</text>
<text x="123.5" y="100.5">1</text>
<text x="94.7" y="107.6">14</text>
<text x="94.7" y="104.1">15</text>
<text x="101.2" y="105.5">Q0</text>
<text x="116.5" y="105.5">Q2</text>
<text x="123.5" y="104.1">2</text>
<text x="123.5" y="107.6">3</text>
<text x="94.7" y="111.1">13</text>
<text x="101.2" y="112.5">OE#</text>
<text x="101.2" y="109">DS</text>
<text x="116.5" y="109">Q3</text>
<text x="116.5" y="112.5">Q4</text>
<text x="123.5" y="111.1">4</text>
<text x="94.7" y="118.2">11</text>
<text x="94.7" y="114.7">12</text>
<text x="101.2" y="119.6">SHCP</text>
<text x="101.2" y="116.1">STCP</text>
<text x="116.5" y="116.1">Q5</text>
<text x="116.5" y="119.6">Q6</text>
<text x="123.5" y="114.7">5</text>
<text x="123.5" y="118.2">6</text>
<text x="94.7" y="121.7">10</text>
<text x="96.8" y="125.2">9</text>
<text x="101.2" y="123.1">MR#</text>
<text x="116.5" y="123.1">Q7</text>
<text x="123.5" y="121.7">7</text>
<text x="123.5" y="125.2">8</text>
<text x="101.2" y="126.6">Q7S</text>
<text x="113.7" y="126.6">GND</text>
<text x="94.7" y="165.8">15</text>
<text x="94.7" y="162.3">16</text>
<text x="101.2" y="167.2">Q0</text>
<text x="101.2" y="163.7">VCC</text>
<text x="116.5" y="163.7">Q1</text>
<text x="116.5" y="167.2">Q2</text>
<text x="123.5" y="162.3">1</text>
<text x="123.5" y="165.8">2</text>
<text x="94.7" y="172.9">13</text>
<text x="94.7" y="169.3">14</text>
<text x="101.2" y="170.7">DS</text>
<text x="116.5" y="170.7">Q3</text>
<text x="123.5" y="169.3">3</text>
<text x="123.5" y="172.9">4</text>
<text x="94.7" y="179.9">11</text>
<text x="94.7" y="176.4">12</text>
<text x="101.2" y="177.8">STCP</text>
<text x="101.2" y="174.3">OE#</text>
<text x="116.5" y="174.3">Q4</text>
<text x="116.5" y="177.8">Q5</text>
<text x="123.5" y="176.4">5</text>
<text x="123.5" y="179.9">6</text>
<text x="94.7" y="183.4">10</text>
<text x="101.2" y="184.9">MR#</text>
<text x="101.2" y="181.3">SHCP</text>
<text x="116.5" y="181.3">Q6</text>
<text x="116.5" y="184.9">Q7</text>
<text x="123.5" y="183.4">7</text>
<text x="96.8" y="187">9</text>
<text x="101.2" y="188.4">Q7S</text>
<text x="113.7" y="188.4">GND</text>
<text x="123.5" y="187">8</text>
</g>
</svg>
